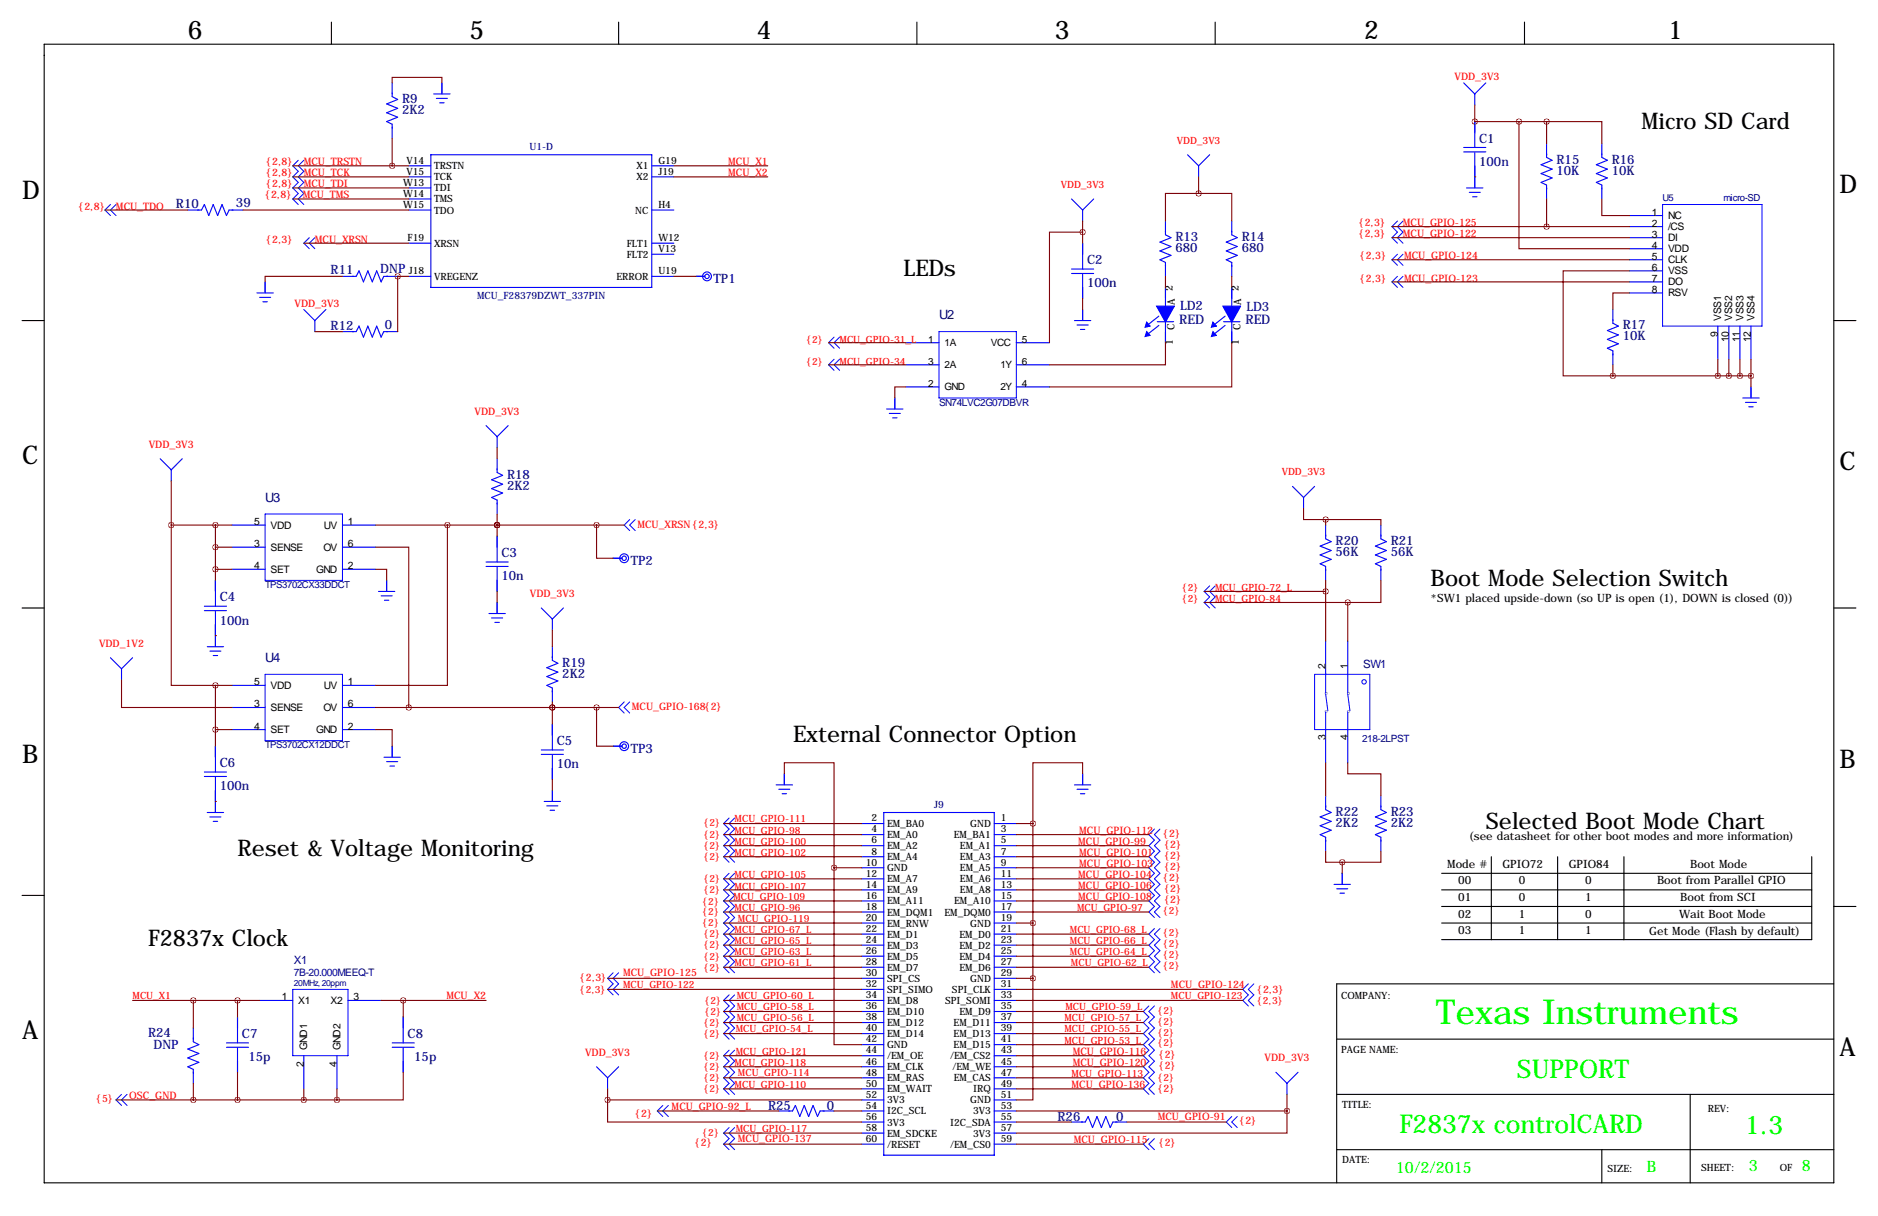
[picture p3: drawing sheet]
<svg xmlns="http://www.w3.org/2000/svg" width="432mm" height="279mm" viewBox="0 0 432 279" stroke-linecap="round" stroke-linejoin="round" font-family="sans-serif">
<g fill="none" stroke="#000" stroke-width=".25">
<path d="M10.2 10.2h411.4v261.6h-411.4zM76.2 5.1v5.1M142.2 5.1v5.1M210.8 5.1v5.1M279.4 5.1v5.1M350.5 5.1v5.1M5.1 73.7h5.1M421.6 73.7h5.1M5.1 139.7h5.1M421.6 139.7h5.1M342.9 196.8v19.1M358.1 196.8v19.1"/>
<path d="M373.4 196.8v19.1M416.6 196.8v19.1h-85.1M5.1 205.7h5.1M331.5 208.3h85.1M331.5 212.1h85.1M331.5 204.5h85.1M331.5 200.7h85.1M421.6 208.3h.1M421.6 208.3h5.1M307.3 238.8h114.3M421.6 226.1h-114.3v45.7M307.3 251.5h114.3"/>
<path d="M388.6 251.5v20.3M307.3 264.2h114.3M368.3 264.2v7.6"/>
</g>
<g fill="none" stroke="#00f" stroke-width=".23">
<path d="M101.6 19.1v2.5M68.6 36.8l-1.3 1.3 1.3 1.3-1.3 1.2 1.3 1.3-1.3 1.3 1.3 1.2-1.3 1.3 1.3 1.3M69.8 36.8l-1.2 1.3 1.2 1.3-1.2 1.2 1.2 1.3-1.2 1.3 1.2 1.2-1.2 1.3 1.2 1.3M25.4 47l-1.3 1.3 1.3 1.2M26.7 47l-1.3 1.3 1.3 1.2M71.1 54.6l-1.3 1.3 1.3 1.3M72.4 54.6l-1.3 1.3 1.3 1.3M321.3 50.8l-1.3 1.3 1.3 1.2-1.3 1.3 1.3 1.3M321.3 58.4l-1.3 1.3 1.3 1.3M322.6 50.8l-1.3 1.3 1.3 1.2-1.3 1.3 1.3 1.3M322.6 58.4l-1.3 1.3 1.3 1.3M339.1 40.6v2.6"/>
<path d="M382.3 47h22.8v27.9h-22.8zM61 64.8v2.5M191.8 77.5l-1.3 1.2 1.3 1.3M193 77.5l-1.2 1.2 1.2 1.3M215.9 76.2h17.8v15.2h-17.8zM248.9 71.1v2.6M321.3 63.5l-1.3 1.3 1.3 1.2M322.6 63.5l-1.3 1.3 1.3 1.2M191.8 82.5l-1.3 1.3 1.3 1.3M193 82.5l-1.2 1.3 1.2 1.3M205.7 91.4v2.6M402.6 88.9v2.5"/>
<path d="M61 118.1h17.7v15.2h-17.7zM144.8 119.4l-1.3 1.3 1.3 1.2M146 119.4l-1.2 1.3 1.2 1.2M88.9 133.3v2.6M114.3 138.4v2.6M278.1 134.6l-1.2 1.3 1.2 1.3-1.2 1.2 1.2 1.3M279.4 134.6l-1.3 1.3 1.3 1.3-1.3 1.2 1.3 1.3M49.5 146v2.6M61 154.9h17.7v15.3h-17.7zM302.3 154.9h12.7v12.7h-12.7zM304.8 154.9v4.4M304.8 159.5l.5 3.8"/>
<path d="M309.9 154.9v4.4M309.9 159.5l.5 3.8M90.2 171.4v2.6M143.5 161.3l-1.3 1.3 1.3 1.2M144.8 161.3l-1.3 1.3 1.3 1.2M180.3 177.8v2.5M248.9 177.8v2.5M304.8 163.6v4M309.9 163.6v4M49.5 184.1v2.6M127 181.6v2.5M167.6 188l-1.2 1.2 1.2 1.3-1.2 1.3 1.2 1.2-1.2 1.3 1.2 1.3-1.2 1.2 1.2 1.3"/>
<path d="M168.9 188l-1.3 1.2 1.3 1.3-1.3 1.3 1.3 1.2-1.3 1.3 1.3 1.3-1.3 1.2 1.3 1.3M265.4 190.5l-1.2 1.3 1.2 1.2-1.2 1.3 1.2 1.3-1.2 1.2 1.2 1.3-1.2 1.3 1.2 1.3-1.2 1.2 1.2 1.3-1.2 1.3 1.2 1.2-1.2 1.3 1.2 1.3-1.2 1.2 1.2 1.3M266.7 190.5l-1.3 1.3 1.3 1.2-1.3 1.3 1.3 1.3-1.3 1.2 1.3 1.3-1.3 1.3 1.3 1.3-1.3 1.2 1.3 1.3-1.3 1.3 1.3 1.2-1.3 1.3 1.3 1.3-1.3 1.2 1.3 1.3M167.6 200.7l-1.2 1.2 1.2 1.3-1.2 1.3 1.2 1.2-1.2 1.3 1.2 1.3-1.2 1.2 1.2 1.3-1.2 1.3 1.2 1.3-1.2 1.2 1.2 1.3-1.2 1.3 1.2 1.2-1.2 1.3 1.2 1.3-1.2 1.2 1.2 1.3M168.9 200.7l-1.3 1.2 1.3 1.3-1.3 1.3 1.3 1.2-1.3 1.3 1.3 1.3-1.3 1.2 1.3 1.3-1.3 1.3 1.3 1.3-1.3 1.2 1.3 1.3-1.3 1.3 1.3 1.2-1.3 1.3 1.3 1.3-1.3 1.2 1.3 1.3M265.4 213.4l-1.2 1.2 1.2 1.3-1.2 1.3 1.2 1.2-1.2 1.3 1.2 1.3-1.2 1.2 1.2 1.3M266.7 213.4l-1.3 1.2 1.3 1.3-1.3 1.3 1.3 1.2-1.3 1.3 1.3 1.3-1.3 1.2 1.3 1.3M308.6 200.7v2.5M67.3 227.3h12.7v15.3h-12.7zM141 223.5l-1.3 1.3 1.3 1.3-1.3 1.2 1.3 1.3M142.2 223.5l-1.2 1.3 1.2 1.3-1.2 1.2 1.2 1.3M167.6 228.6l-1.2 1.3 1.2 1.2-1.2 1.3 1.2 1.3-1.2 1.2 1.2 1.3-1.2 1.3 1.2 1.3"/>
<path d="M168.9 228.6l-1.3 1.3 1.3 1.2-1.3 1.3 1.3 1.3-1.3 1.2 1.3 1.3-1.3 1.3 1.3 1.3M264.2 231.1l-1.3 1.3 1.3 1.3-1.3 1.2 1.3 1.3-1.3 1.3 1.3 1.3-1.3 1.2 1.3 1.3-1.3 1.3 1.3 1.2-1.3 1.3 1.3 1.3-1.3 1.2 1.3 1.3-1.3 1.3 1.3 1.3M265.4 231.1l-1.2 1.3 1.2 1.3-1.2 1.2 1.2 1.3-1.2 1.3 1.2 1.3-1.2 1.2 1.2 1.3-1.2 1.3 1.2 1.2-1.2 1.3 1.2 1.3-1.2 1.2 1.2 1.3-1.2 1.3 1.2 1.3M287 226.1l-1.2 1.2 1.2 1.3-1.2 1.3 1.2 1.2M288.3 226.1l-1.3 1.2 1.3 1.3-1.3 1.3 1.3 1.2M27.9 251.5l-1.2 1.2 1.2 1.3M29.2 251.5l-1.3 1.2 1.3 1.3M152.4 254l-1.3 1.3 1.3 1.2M153.7 254l-1.3 1.3 1.3 1.2M167.6 241.3l-1.2 1.3 1.2 1.2-1.2 1.3 1.2 1.3-1.2 1.2 1.2 1.3-1.2 1.3 1.2 1.3M167.6 259.1l-1.2 1.2 1.2 1.3-1.2 1.3 1.2 1.3M168.9 241.3l-1.3 1.3 1.3 1.2-1.3 1.3 1.3 1.3-1.3 1.2 1.3 1.3-1.3 1.3 1.3 1.3"/>
<path d="M168.9 259.1l-1.3 1.2 1.3 1.3-1.3 1.3 1.3 1.3M283.2 256.5l-1.3 1.3 1.3 1.3M284.5 256.5l-1.3 1.3 1.3 1.3M264.2 261.6l-1.3 1.3 1.3 1.3M265.4 261.6l-1.2 1.3 1.2 1.3"/>
<circle cx="313.6" cy="156.7" r=".51"/>
</g>
<g fill="none" stroke="#00f" stroke-width=".25">
<path d="M90.2 19.1v3.1l1.2 .7-2.5 1 2.5 1-2.5 1 2.5 1-2.5 1 1.3 .6v3.3M101.6 19.1v2.3M336.5 19.1l2.6 2.5M341.6 19.1l-2.5 2.5M94 38.1h5.1M99.1 35.6h50.8v30.4h-50.8zM99.7 21.6h3.8M100.3 22.6h2.6M101.1 23.6h1M149.9 38.1h5M273 35.6l2.6 2.5M275.6 38.1v2.5"/>
<path d="M278.1 35.6l-2.5 2.5M336.5 33.9h5.1M336.5 34.9h5.1M339.1 21.6v2.5M339.1 27.9v6M339.1 35.1v7.9M355.6 33v3.2l1.3 .6-2.6 1 2.6 1.1-2.6 1 2.6 1-2.6 1 1.3 .6v3.2M368.3 33v3.2l1.3 .6-2.6 1 2.6 1.1-2.6 1 2.6 1-2.6 1 1.3 .6v3.2M43.2 48.3h3.1l.7-1.3 1 2.5 1-2.5 1 2.5 1.1-2.5 1 2.5 .6-1.2h3.2M94 40.6h5.1M94 43.2h5.1M94 45.7h5.1"/>
<path d="M94 48.3h5.1M94 55.9h5.1M149.9 40.6h5M149.9 48.3h5M149.9 55.9h5M149.9 58.4h5M246.4 45.7l2.5 2.6M248.9 48.3v2.5M248.9 55.9v5.9M251.5 45.7l-2.6 2.6M268 50.8v3.1l1.2 .7-2.5 1 2.5 1-2.5 1.1 2.5 1-2.5 1 1.3 .6v3.2M283.2 50.8v3.1l1.3 .7-2.6 1 2.6 1-2.6 1.1 2.6 1-2.6 1 1.3 .6v3.2"/>
<path d="M337.2 43.2h3.8M337.8 44.2h2.6M338.6 45.2h1M374.6 49.5h7.7M374.6 52.1h7.7M374.6 54.6h7.7M374.6 57.2h7.7M374.6 59.7h7.7M59.1 67.3h3.7M59.7 68.3h2.5M60.5 69.3h1M61 64.8v2.4"/>
<path d="M69.8 71.1l2.6 2.6M72.4 73.7v2.5M74.9 71.1l-2.5 2.6M78.7 63.5h3.2l.6-1.3 1.1 2.6 1-2.6 1 2.6 1-2.6 1 2.6 .6-1.3h3.2M78.7 76.2h3.2l.6-1.3 1.1 2.6 1-2.6 1 2.6 1-2.6 1 2.6 .6-1.3h3.2M94 63.5h5.1M149.9 63.5h5M160 63.5h2.1M208.3 78.7h7.6M233.7 78.7h7.6M246.4 61.8h5.1M246.4 62.8h5.1"/>
<path d="M247 73.7h3.8M247.6 74.7h2.6M248.4 75.7h1M248.9 63v5.6M248.9 71.1v2.4M266.1 73.9h3.7M266.4 74.8l-2.8 2.3M266.4 72.6l-2.8 2.3M268 66v12.7M281.3 73.9h3.8M281.7 74.8l-2.9 2.3M281.7 72.6l-2.9 2.3"/>
<path d="M283.2 66v12.7M370.8 71.1v3.2l1.3 .6-2.5 1 2.5 1.1-2.5 1 2.5 1-2.5 1 1.2 .6v3.2M374.6 62.2h7.7M374.6 64.8h7.7M374.6 67.3h7.7M395 74.9v7.6M397.5 74.9v7.6M400 74.9v7.6M402.6 74.9v7.6M111.8 97.8l2.5 2.5M116.8 97.8l-2.5 2.5M203.9 94h3.7"/>
<path d="M204.5 95h2.5M205.2 96h1M205.7 91.4v2.4M208.3 88.9h7.6M208.3 83.8h7.6M233.7 88.9h7.6M233.7 83.8h7.6M400.7 91.4h3.8M401.3 92.5h2.6M402.1 93.5h1M402.6 88.9v2.4M36.8 105.4l2.6 2.5"/>
<path d="M39.4 107.9v2.6M41.9 105.4l-2.5 2.5M114.3 100.3v2.6M114.3 105.4v3.2l1.3 .6-2.6 1 2.6 1.1-2.6 1 2.6 1-2.6 1 1.3 .6v3.2M297.2 111.8l2.5 2.5M299.7 114.3v2.5M302.3 111.8l-2.6 2.5M47 139.3h5.1M49.5 133.3v6M53.3 130.8h7.7M53.3 120.7h7.7M53.3 125.7h7.7"/>
<path d="M78.7 130.8h7.7M78.7 120.7h7.7M78.7 125.7h7.7M87 135.9h3.8M87.6 136.9h2.6M88.4 137.9h1M88.9 133.3v2.4M111.8 129.1h5M111.8 130.1h5M114.3 123.2v5.9M114.3 130.3v5.6M114.3 138.4v2.4"/>
<path d="M124.5 139.7l2.5 2.5M129.5 139.7l-2.5 2.5M141 128.3h2M304.8 120.7v3.1l1.3 .7-2.6 1 2.6 1-2.6 1 2.6 1-2.6 1 1.3 .6v3.2M317.5 120.7v3.1l1.3 .7-2.6 1 2.6 1-2.6 1 2.6 1-2.6 1 1.3 .6v3.2M25.4 151.1l2.5 2.6M27.9 153.7v2.5M30.5 151.1l-2.6 2.6M47 140.3h5.1M47.7 148.6h3.7M48.3 149.6h2.5M49 150.6h1"/>
<path d="M49.5 140.5v7.9M53.3 157.5h7.7M78.7 157.5h7.7M112.4 141h3.8M113 142h2.6M113.8 143h1M127 142.2v2.6M127 148.6v3.1l1.3 .7-2.6 1 2.6 1-2.6 1 2.6 1.1-2.6 1 1.3 .6v3.2M304.8 147.3v7.6M309.9 147.3v7.6M47 177.4h5.1M47 178.4h5.1"/>
<path d="M49.5 171.4v6M49.5 178.6v7.9M53.3 167.6h7.7M53.3 162.6h7.7M78.7 167.6h7.7M78.7 162.6h7.7M88.3 174h3.7M88.9 175h2.5M89.7 176h1M90.2 171.4v2.4M124.5 172.3h5M124.5 173.3h5"/>
<path d="M127 166.4v5.9M127 173.5v5.6M141 171.4h2M180.3 177.8v2.4M248.9 177.8v2.4M304.8 167.6v7.7M309.9 167.6v7.7M47.7 186.7h3.7M48.3 187.7h2.5M49 188.7h1M125.1 184.1h3.8M125.7 185.2h2.6"/>
<path d="M126.5 186.2h1M127 181.6v2.4M178.5 180.3h3.7M179.1 181.4h2.5M179.8 182.4h1M198.1 189.2h5.1M198.1 191.8h5.1M198.1 194.3h5.1M198.1 196.8h5.1M198.1 199.4h5.1M203.2 186.7h25.4v78.7h-25.4zM228.6 189.2h5.1"/>
<path d="M228.6 191.8h5.1M228.6 194.3h5.1M228.6 196.8h5.1M228.6 199.4h5.1M247 180.3h3.8M247.6 181.4h2.6M248.4 182.4h1M304.8 182.9v3.1l1.3 .7-2.6 1 2.6 1-2.6 1 2.6 1.1-2.6 1 1.3 .6v3.2M317.5 182.9v3.1l1.3 .7-2.6 1 2.6 1-2.6 1 2.6 1.1-2.6 1 1.3 .6v3.2M198.1 201.9h5.1M198.1 204.5h5.1M198.1 207h5.1"/>
<path d="M198.1 209.5h5.1M198.1 212.1h5.1M198.1 214.6h5.1M198.1 217.2h5.1M198.1 219.7h5.1M228.6 201.9h5.1M228.6 204.5h5.1M228.6 207h5.1M228.6 209.5h5.1M228.6 212.1h5.1M228.6 214.6h5.1M228.6 217.2h5.1"/>
<path d="M228.6 219.7h5.1M306.7 203.2h3.8M307.3 204.2h2.6M308.1 205.2h1M308.6 200.7v2.3M44.4 236.2v3.2l1.3 .6-2.5 1 2.5 1.1-2.5 1 2.5 1-2.5 1 1.2 .6v3.2M52.1 239.6h5M54.6 233.7v5.9M59.7 229.9h7.6M80 229.9h7.6M90.2 239.6h5M92.7 233.7v5.9"/>
<path d="M198.1 229.9h5.1M198.1 222.2h5.1M198.1 224.8h5.1M198.1 227.3h5.1M198.1 232.4h5.1M198.1 234.9h5.1M198.1 237.5h5.1M228.6 229.9h5.1M228.6 222.2h5.1M228.6 224.8h5.1M228.6 227.3h5.1M228.6 232.4h5.1"/>
<path d="M228.6 234.9h5.1M228.6 237.5h5.1M52.1 240.6h5M54.6 240.8v5.6M69.8 242.6v7.6M77.5 242.6v7.6M90.2 240.6h5M92.7 240.8v5.6M137.2 245.1l2.5 2.5M139.7 247.6v2.6M142.2 245.1l-2.5 2.5M179.1 255.3h3.1l.7-1.3 1 2.5 1-2.5 1 2.5 1-2.5 1.1 2.5 .6-1.2h3.2"/>
<path d="M198.1 255.3h5.1M198.1 257.8h5.1M198.1 240h5.1M198.1 242.6h5.1M198.1 245.1h5.1M198.1 247.6h5.1M198.1 250.2h5.1M198.1 252.7h5.1M228.6 255.3h5.1M228.6 257.8h5.1M228.6 240h5.1M228.6 242.6h5.1"/>
<path d="M228.6 245.1h5.1M228.6 247.6h5.1M228.6 250.2h5.1M228.6 252.7h5.1M246.4 257.8h3.1l.7-1.3 1 2.6 1-2.6 1 2.6 1.1-2.6 1 2.6 .6-1.3h3.2M293.4 246.4l2.5 2.5M295.9 248.9v2.6M298.4 246.4l-2.5 2.5M198.1 260.3h5.1M198.1 262.9h5.1M228.6 260.3h5.1M228.6 262.9h5.1"/>
<circle cx="162.6" cy="63.5" r=".51"/>
<circle cx="162.6" cy="63.5" r="1.02"/>
<circle cx="143.5" cy="128.3" r=".51"/>
<circle cx="143.5" cy="128.3" r="1.02"/>
<circle cx="143.5" cy="171.5" r=".51"/>
<circle cx="143.5" cy="171.4" r="1.02"/>
</g>
<g fill="#00f" stroke="#00f" stroke-width=".25">
<path d="M263.7 74l.7 .9-1.1 .3z"/>
<path d="M263.7 76.2l.7 .9-1.1 .2z"/>
<path d="M265.9 70.4h4.1l-2 3.6z"/>
<path d="M278.9 74l.8 .9-1.2 .3z"/>
<path d="M278.9 76.2l.8 .9-1.2 .2z"/>
<path d="M281.2 70.4h4l-2 3.6z"/>
</g>
<g fill="none" stroke="#800000" stroke-width=".25">
<path d="M90.2 19.1v-1.3h11.4v1.3M67.3 38.1h26.7M90.2 31.8v6.3M154.9 38.1h21.6M339.1 27.9h.1M339.1 24.1v3.8M339.1 27.9h16.5M349.2 27.9v29.3h25.4M355.6 27.9h12.7v5.1M355.6 27.9v5.1M24.1 48.3h19.1M55.9 48.3h38.1"/>
<path d="M67.3 40.6h26.7M67.3 43.2h26.7M67.3 45.7h26.7M69.8 55.9h24.2M154.9 40.6h21.6M248.9 53.3h-7.6v25.4M248.9 50.8v5.1M275.6 44.4h-7.6v6.4M275.6 44.4h7.6v6.4M275.6 40.6v3.8M320 52.1h54.6M320 54.6h54.6"/>
<path d="M320 59.7h54.6M339.1 40.6h.1M355.6 45.7v6.4M368.3 45.7v3.8h6.3M72.4 76.2h6.3M78.7 63.5h-17.7v1.3M91.4 63.5h.1M91.4 63.5h2.6M91.4 63.5v12.7M154.9 63.5h5.1M190.5 78.7h17.8M248.9 68.6v2.5"/>
<path d="M268 78.7v5.1h-26.7M268 63.5v2.5M283.2 78.7v10.2h-41.9M283.2 63.5v2.5M320 64.8h54.6M374.6 67.3h-3.8v3.8M374.6 62.2h-15.2v24.2h11.4M190.5 83.8h17.8M208.3 88.9h-2.6v2.5M370.8 86.4h31.8M370.8 83.8v2.6M395 82.5v3.9"/>
<path d="M397.5 82.5v3.9M400 82.5v3.9M402.6 82.5v6.4M39.4 110.5v10.2M114.3 102.9v2.5M114.3 118.1v5.1M299.7 116.8v2.6h5.1M304.8 119.4h12.7v1.3M304.8 119.4v1.3M39.4 120.7v36.8h10.1M39.4 120.7h13.9M49.5 125.7h3.8"/>
<path d="M49.5 130.8h3.8M49.5 120.7v12.6M86.4 130.8h2.5v2.5M86.4 125.7h7.6v36.9M86.4 120.7h57.1M102.9 120.7v36.8h-16.5M114.3 120.7h.1M114.3 135.9v2.5M137.2 120.7v7.6h3.8M276.9 135.9h27.9M276.9 138.4h33M304.8 133.3v14"/>
<path d="M309.9 138.4v8.9M317.5 133.3v5.1h-7.6M27.9 156.2v6.4h25.4M49.5 146h.1M49.5 157.5v13.9M49.5 157.5h3.8M127 144.8v3.8M49.5 167.6h3.8M86.4 167.6h3.8v3.8M86.4 162.6h55.8M127 162.6h.1M127 161.3v5.1"/>
<path d="M127 179.1v2.5M137.2 162.6v8.8h3.8M180.3 177.8v-2.5h11.5v24.1M248.9 177.8v-2.5h-11.4v13.9M304.8 175.3v7.6M309.9 175.3v2.5h7.6v5.1M49.5 184.1h.1M166.4 189.2h31.7M166.4 191.8h31.7M166.4 194.3h31.7M166.4 196.8h31.7M191.8 199.4v40.6h6.3"/>
<path d="M191.8 199.4h6.3M233.7 189.2h3.8M233.7 199.4h30.5M233.7 191.8h30.5M233.7 194.3h30.5M233.7 196.8h30.5M237.5 189.2v35.6M304.8 195.6v2.5h3.8M308.6 198.1v2.6M317.5 195.6v2.5h-8.9M166.4 212.1h31.7M166.4 201.9h31.7"/>
<path d="M166.4 204.5h31.7M166.4 207h31.7M166.4 209.5h31.7M166.4 214.6h31.7M166.4 217.2h31.7M166.4 219.7h31.7M233.7 212.1h3.8M233.7 201.9h30.5M233.7 204.5h30.5M233.7 207h30.5M233.7 209.5h30.5M233.7 214.6h30.5"/>
<path d="M233.7 217.2h30.5M233.7 219.7h30.5M30.5 229.9h29.2M44.4 229.9v6.3M54.6 229.9v3.8M87.6 229.9h24.2M92.7 229.9v3.8M139.7 224.8h58.4M139.7 227.3h58.4M166.4 229.9h31.7M166.4 222.2h31.7M166.4 232.4h31.7"/>
<path d="M166.4 234.9h31.7M166.4 237.5h31.7M233.7 229.9h52.1M233.7 224.8h3.8M233.7 227.3h52.1M233.7 222.2h30.5M233.7 232.4h29.2M233.7 234.9h29.2M233.7 237.5h29.2M237.5 224.8v27.9h-3.8M26.7 252.7h50.8M44.4 248.9v3.8"/>
<path d="M54.6 246.4v6.3M69.8 250.2v2.5M77.5 250.2v2.5M92.7 246.4v6.3h-15.2M139.7 252.7v5.1h58.4M139.7 252.7h58.4M139.7 250.2v2.5M151.1 255.3h28M166.4 247.6h31.7M166.4 250.2h31.7M166.4 242.6h31.7M166.4 245.1h31.7"/>
<path d="M191.8 255.3h6.3M233.7 247.6h29.2M233.7 250.2h29.2M233.7 255.3h62.2M233.7 257.8h12.7M233.7 242.6h29.2M233.7 245.1h29.2M233.7 240h29.2M259.1 257.8h22.8M295.9 255.3v5h-62.2M295.9 251.5v3.8M166.4 262.9h31.7"/>
<path d="M166.4 260.3h31.7M233.7 262.9h29.2"/>
</g>
<path d="M275.5 44.5a.05 .05 0 0 0 .1 0 .05 .05 0 0 0-.1 0zM248.9 53.3a.05 .05 0 0 0 .1 0 .05 .05 0 0 0-.1 0zM308.6 198.1a.05 .05 0 0 0 .1 0 .05 .05 0 0 0-.1 0zM44.4 229.9a.05 .05 0 0 0 .1 0 .05 .05 0 0 0-.1 0zM54.6 229.9a.05 .05 0 0 0 .1 0 .05 .05 0 0 0-.1 0zM92.7 229.9a.05 .05 0 0 0 .1 0 .05 .05 0 0 0-.1 0zM90.1 38.1a.05 .05 0 0 0 .1 0 .05 .05 0 0 0-.1 0zM69.8 252.7a.05 .05 0 0 0 .1 0 .05 .05 0 0 0-.1 0zM402.5 86.4a.05 .05 0 0 0 .1 0 .05 .05 0 0 0-.1 0zM370.8 86.4a.05 .05 0 0 0 .1 0 .05 .05 0 0 0-.1 0zM394.9 86.4a.05 .05 0 0 0 .1 0 .05 .05 0 0 0-.1 0zM397.5 86.4a.05 .05 0 0 0 .1 0 .05 .05 0 0 0-.1 0zM400 86.4a.05 .05 0 0 0 .1 0 .05 .05 0 0 0-.1 0zM339 27.9a.05 .05 0 0 0 .1 0 .05 .05 0 0 0-.1 0zM349.2 27.9a.05 .05 0 0 0 .1 0 .05 .05 0 0 0-.1 0zM91.4 63.5a.05 .05 0 0 0 .1 0 .05 .05 0 0 0-.1 0zM309.8 138.4a.05 .05 0 0 0 .1 0 .05 .05 0 0 0-.1 0zM77.4 252.7a.05 .05 0 0 0 .1 0 .05 .05 0 0 0-.1 0zM49.5 125.7a.05 .05 0 0 0 .1 0 .05 .05 0 0 0-.1 0zM49.5 120.7a.05 .05 0 0 0 .1 0 .05 .05 0 0 0-.1 0zM49.5 157.5a.05 .05 0 0 0 .1 0 .05 .05 0 0 0-.1 0zM49.5 130.8a.05 .05 0 0 0 .1 0 .05 .05 0 0 0-.1 0zM49.5 167.6a.05 .05 0 0 0 .1 0 .05 .05 0 0 0-.1 0zM93.9 162.6a.05 .05 0 0 0 .1 0 .05 .05 0 0 0-.1 0zM102.8 120.7a.05 .05 0 0 0 .1 0 .05 .05 0 0 0-.1 0zM137.1 120.7a.05 .05 0 0 0 .1 0 .05 .05 0 0 0-.1 0zM137.1 162.6a.05 .05 0 0 0 .1 0 .05 .05 0 0 0-.1 0zM39.3 120.7a.05 .05 0 0 0 .1 0 .05 .05 0 0 0-.1 0zM237.4 189.2a.05 .05 0 0 0 .1 0 .05 .05 0 0 0-.1 0zM237.4 212.1a.05 .05 0 0 0 .1 0 .05 .05 0 0 0-.1 0zM237.4 224.8a.05 .05 0 0 0 .1 0 .05 .05 0 0 0-.1 0zM191.7 199.4a.05 .05 0 0 0 .1 0 .05 .05 0 0 0-.1 0zM295.9 255.3a.05 .05 0 0 0 .1 0 .05 .05 0 0 0-.1 0zM54.6 252.7a.05 .05 0 0 0 .1 0 .05 .05 0 0 0-.1 0zM44.4 252.7a.05 .05 0 0 0 .1 0 .05 .05 0 0 0-.1 0z" fill="#800000" stroke="#800000" stroke-width="1.3"/>
<text font-size="7.9" fill="#0f0" x="330.2" y="235.2">Texas Instruments</text>
<g font-size="5.9">
<text x="43.2" y="8.9">6</text>
<text x="107.9" y="8.9">5</text>
<text x="174" y="8.9">4</text>
<text x="242.6" y="8.9">3</text>
<text x="313.7" y="8.9">2</text>
<text x="383.5" y="8.9">1</text>
<text x="5.1" y="45.7">D</text>
<text x="422.9" y="44.4">D</text>
<text x="5.1" y="106.7">C</text>
<text x="422.9" y="107.9">C</text>
<text x="5.1" y="175.3">B</text>
<text x="422.9" y="176.5">B</text>
<text x="5.1" y="238.8">A</text>
<text x="422.9" y="242.6">A</text>
</g>
<g font-size="5.9" fill="#0f0">
<text x="348.8" y="247.7">SUPPORT</text>
<text x="321.7" y="260.4">F2837x controlCARD</text>
<text x="401.2" y="260.6">1.3</text>
</g>
<g font-size="5.3">
<text x="377.4" y="29.7">Micro SD Card</text>
<text x="207.8" y="63.5">LEDs</text>
<text x="328.9" y="134.6">Boot Mode Selection Switch</text>
<text x="182.4" y="170.4">External Connector Option</text>
<text x="341.6" y="190.5">Selected Boot Mode Chart</text>
<text x="54.6" y="196.6">Reset &amp; Voltage Monitoring</text>
<text x="34" y="217.4">F2837x Clock</text>
</g>
<g font-size="3.6" fill="#0f0">
<text x="321" y="269.5">10/2/2015</text>
<text x="378.6" y="269.2">B</text>
<text x="402.1" y="269">3</text>
<text x="414.3" y="269">8</text>
</g>
<g font-size="3" fill="#000080">
<text x="92.5" y="23.6">R9</text>
<text x="92.5" y="26.2">2K2</text>
<text x="340.1" y="32.8">C1</text>
<text x="340.1" y="38.1">100n</text>
<text x="357.9" y="37.6">R15</text>
<text x="357.9" y="40.1">10K</text>
<text x="370.6" y="37.6">R16</text>
<text x="370.6" y="40.1">10K</text>
<text x="40.5" y="47.8">R10</text>
<text x="54.3" y="47.5">39</text>
<text x="270.3" y="55.4">R13</text>
<text x="270.3" y="57.9">680</text>
<text x="285.5" y="55.4">R14</text>
<text x="285.5" y="57.9">680</text>
<text x="76" y="63">R11</text>
<text x="87.4" y="62.8">DNP</text>
<text x="164.1" y="65">TP1</text>
<text x="249.9" y="60.7">C2</text>
<text x="249.9" y="66">100n</text>
<text x="271.3" y="71.2">LD2</text>
<text x="286.6" y="71.4">LD3</text>
<text x="76" y="75.7">R12</text>
<text x="88.5" y="75.5">0</text>
<text x="215.9" y="73.4">U2</text>
<text x="271.1" y="74.5">RED</text>
<text x="286.4" y="74.5">RED</text>
<text x="373.1" y="75.7">R17</text>
<text x="373.1" y="78.2">10K</text>
<text x="116.6" y="110">R18</text>
<text x="116.6" y="112.5">2K2</text>
<text x="61" y="115.3">U3</text>
<text x="307.1" y="125.2">R20</text>
<text x="319.8" y="125.2">R21</text>
<text x="115.3" y="128">C3</text>
<text x="145" y="129.8">TP2</text>
<text x="307.1" y="127.8">56K</text>
<text x="319.8" y="127.8">56K</text>
<text x="115.3" y="133.3">10n</text>
<text x="50.5" y="138.2">C4</text>
<text x="50.5" y="143.5">100n</text>
<text x="61" y="152.1">U4</text>
<text x="129.3" y="153.2">R19</text>
<text x="129.3" y="155.7">2K2</text>
<text x="128" y="171.2">C5</text>
<text x="145" y="173">TP3</text>
<text x="50.5" y="176.3">C6</text>
<text x="128" y="176.5">10n</text>
<text x="50.5" y="181.6">100n</text>
<text x="307.1" y="187.5">R22</text>
<text x="307.1" y="190">2K2</text>
<text x="319.8" y="187.5">R23</text>
<text x="319.8" y="190">2K2</text>
<text x="34" y="238.3">R24</text>
<text x="55.6" y="238.5">C7</text>
<text x="93.7" y="238.5">C8</text>
<text x="35.3" y="241">DNP</text>
<text x="57.1" y="243.8">15p</text>
<text x="95.2" y="243.8">15p</text>
<text x="176.6" y="255.1">R25</text>
<text x="190.1" y="255.1">0</text>
<text x="243.1" y="257.6">R26</text>
<text x="256.6" y="257.6">0</text>
</g>
<g font-size="2.6">
<text x="328.9" y="138.4">*SW1 placed upside-down (so UP is open (1), DOWN is closed (0))</text>
<text x="337.8" y="193">(see datasheet for other boot modes and more information)</text>
<text x="332.7" y="199.4">Mode #</text>
<text x="335.3" y="203.2">00</text>
<text x="345.4" y="199.4">GPIO72</text>
<text x="349.2" y="203.2">0</text>
<text x="360.7" y="199.4">GPIO84</text>
<text x="364.5" y="203.2">0</text>
<text x="381" y="203.2">Boot from Parallel GPIO</text>
<text x="388.6" y="199.4">Boot Mode</text>
<text x="335.3" y="207">01</text>
<text x="349.2" y="207">0</text>
<text x="364.5" y="207">1</text>
<text x="386.3" y="207">Boot from SCI</text>
<text x="335.3" y="214.6">03</text>
<text x="335.3" y="210.8">02</text>
<text x="349.2" y="214.6">1</text>
<text x="349.2" y="210.8">1</text>
<text x="364.5" y="214.6">1</text>
<text x="364.5" y="210.8">0</text>
<text x="379.2" y="214.9">Get Mode (Flash by default)</text>
<text x="386.1" y="210.8">Wait Boot Mode</text>
</g>
<g font-size="2.6" fill="#000080">
<text x="313.4" y="153.4">SW1</text>
<text x="67.6" y="221.5">X1</text>
</g>
<g font-size="2.4" fill="#f00">
<text x="334.4" y="18.3">VDD_3V3</text>
<text x="61.2" y="37.8">{2,8}</text>
<text x="61.2" y="40.4">{2,8}</text>
<text x="69.8" y="37.8">MCU_TRSTN</text>
<text x="69.8" y="40.4">MCU_TCK</text>
<text x="167.4" y="37.8">MCU_X1</text>
<text x="167.4" y="40.4">MCU_X2</text>
<text x="61" y="45.5">{2,8}</text>
<text x="61.2" y="42.9">{2,8}</text>
<text x="69.6" y="45.5">MCU_TMS</text>
<text x="69.8" y="42.9">MCU_TDI</text>
<text x="18" y="48.3">{2,8}</text>
<text x="26.7" y="48.3">MCU_TDO</text>
<text x="312.4" y="51.8">{2,3}</text>
<text x="322.6" y="51.8">MCU_GPIO-125</text>
<text x="61.2" y="55.9">{2,3}</text>
<text x="72.4" y="55.9">MCU_XRSN</text>
<text x="312.4" y="54.4">{2,3}</text>
<text x="312.7" y="59.4">{2,3}</text>
<text x="322.6" y="54.4">MCU_GPIO-122</text>
<text x="322.8" y="59.4">MCU_GPIO-124</text>
<text x="312.7" y="64.8">{2,3}</text>
<text x="322.8" y="64.8">MCU_GPIO-123</text>
<text x="67.7" y="70.6">VDD_3V3</text>
<text x="109.1" y="95.2">VDD_3V3</text>
<text x="34.2" y="102.9">VDD_3V3</text>
<text x="146.6" y="121.4">MCU_XRSN {2,3}</text>
<text x="121.8" y="137.2">VDD_3V3</text>
<text x="22.8" y="148.6">VDD_1V2</text>
<text x="145.3" y="163.1">MCU_GPIO-168{2}</text>
<text x="248.2" y="191.5">MCU_GPIO-112</text>
<text x="247.9" y="194.1">MCU_GPIO-99</text>
<text x="248.2" y="196.6">MCU_GPIO-101</text>
<text x="267.5" y="192.3">{2}</text>
<text x="267.7" y="194.8">{2}</text>
<text x="267.7" y="197.4">{2}</text>
<text x="247.9" y="201.7">MCU_GPIO-104</text>
<text x="248.2" y="199.1">MCU_GPIO-103</text>
<text x="267.5" y="202.4">{2}</text>
<text x="267.7" y="199.9">{2}</text>
<text x="247.9" y="204.2">MCU_GPIO-106</text>
<text x="247.9" y="206.8">MCU_GPIO-108</text>
<text x="267.7" y="205">{2}</text>
<text x="267.7" y="207.5">{2}</text>
<text x="133.3" y="225.3">{2,3}</text>
<text x="143.3" y="224.3">MCU_GPIO-125</text>
<text x="269.2" y="227.1">MCU_GPIO-124</text>
<text x="102.7" y="229.6">MCU_X2</text>
<text x="289.1" y="228.1">{2,3}</text>
<text x="134.5" y="242.6">VDD_3V3</text>
<text x="246.6" y="242.3">MCU_GPIO-116</text>
<text x="246.6" y="244.9">MCU_GPIO-120</text>
<text x="266.4" y="243.1">{2}</text>
<text x="266.4" y="245.6">{2}</text>
<text x="290.7" y="243.8">VDD_3V3</text>
<text x="246.4" y="249.9">MCU_GPIO-136</text>
<text x="266.2" y="251">{2}</text>
<text x="22.1" y="253.2">{5}</text>
<text x="29.7" y="252.5">OSC_GND</text>
<text x="146" y="256.5">{2}</text>
<text x="154.4" y="255">MCU_GPIO-92_L</text>
<text x="266.2" y="257.3">MCU_GPIO-91</text>
<text x="159.8" y="263.4">{2}</text>
<text x="169.7" y="262.4">MCU_GPIO-137</text>
<text x="246.9" y="262.6">MCU_GPIO-115</text>
<text x="266.4" y="263.4">{2}</text>
<text x="285" y="258.3">{2}</text>
</g>
<g font-size="2.4">
<text x="379.8" y="49.5">1</text>
<text x="379.8" y="52.1">2</text>
<text x="383.5" y="50.3">NC</text>
<text x="383.5" y="52.9">/CS</text>
<text x="379.8" y="54.6">3</text>
<text x="379.8" y="57.2">4</text>
<text x="379.8" y="59.7">5</text>
<text x="383.5" y="55.4">DI</text>
<text x="383.5" y="57.9">VDD</text>
<text x="379.8" y="62.2">6</text>
<text x="379.8" y="64.8">7</text>
<text x="383.5" y="60.5">CLK</text>
<text x="383.5" y="63">VSS</text>
<text x="383.5" y="65.6">DO</text>
<text x="270.1" y="70" transform="rotate(-90 270.1 70)">A 2</text>
<text x="285.4" y="70" transform="rotate(-90 285.4 70)">A 2</text>
<text x="379.8" y="67.3">8</text>
<text x="383.5" y="68.1">RSV</text>
<text x="270" y="75.8" transform="rotate(-90 270 75.8)">C</text>
<text x="285.3" y="75.8" transform="rotate(-90 285.3 75.8)">C</text>
<text x="395" y="77.4" transform="rotate(-90 395 77.4)">9</text>
<text x="395.8" y="73.7" transform="rotate(-90 395.8 73.7)">VSS1</text>
<text x="398.3" y="73.7" transform="rotate(-90 398.3 73.7)">VSS2</text>
<text x="400.8" y="73.7" transform="rotate(-90 400.8 73.7)">VSS3</text>
<text x="403.4" y="73.7" transform="rotate(-90 403.4 73.7)">VSS4</text>
<text x="269.6" y="79.2" transform="rotate(-90 269.6 79.2)">1</text>
<text x="284.9" y="79.2" transform="rotate(-90 284.9 79.2)">1</text>
<text x="397.5" y="78.6" transform="rotate(-90 397.5 78.6)">10</text>
<text x="400" y="78.6" transform="rotate(-90 400 78.6)">11</text>
<text x="402.6" y="78.6" transform="rotate(-90 402.6 78.6)">12</text>
<text x="58.5" y="125.7">3</text>
<text x="58.5" y="120.7">5</text>
<text x="62.2" y="121.4">VDD</text>
<text x="74.5" y="121.4">UV</text>
<text x="80" y="120.7">1</text>
<text x="80" y="125.7">6</text>
<text x="58.5" y="130.8">4</text>
<text x="62.2" y="126.5">SENSE</text>
<text x="62.2" y="131.6">SET</text>
<text x="72.7" y="131.6">GND</text>
<text x="74.3" y="126.5">OV</text>
<text x="80" y="130.8">2</text>
<text x="304.8" y="153.7" transform="rotate(-90 304.8 153.7)">2</text>
<text x="309.9" y="153.7" transform="rotate(-90 309.9 153.7)">1</text>
<text x="58.5" y="157.5">5</text>
<text x="62.2" y="158.3">VDD</text>
<text x="74.5" y="158.3">UV</text>
<text x="80" y="157.5">1</text>
<text x="58.5" y="162.6">3</text>
<text x="58.5" y="167.6">4</text>
<text x="62.2" y="163.4">SENSE</text>
<text x="74.3" y="163.4">OV</text>
<text x="80" y="167.6">2</text>
<text x="80" y="162.6">6</text>
<text x="62.2" y="168.4">SET</text>
<text x="72.7" y="168.4">GND</text>
<text x="304.8" y="170.1" transform="rotate(-90 304.8 170.1)">3</text>
<text x="309.9" y="170.1" transform="rotate(-90 309.9 170.1)">4</text>
<text x="64.8" y="229.9">1</text>
<text x="68.6" y="230.7">X1</text>
<text x="76" y="230.7">X2</text>
<text x="81.3" y="229.9">3</text>
<text x="69.8" y="245.1" transform="rotate(-90 69.8 245.1)">2</text>
<text x="70.6" y="241.3" transform="rotate(-90 70.6 241.3)">GND1</text>
<text x="77.5" y="245.1" transform="rotate(-90 77.5 245.1)">4</text>
<text x="78.3" y="241.3" transform="rotate(-90 78.3 241.3)">GND2</text>
</g>
<text font-size="2.4" fill="#000080" x="67.6" y="224.3">7B-20.000MEEQ-T</text>
<g font-size="2.3" fill="#000080">
<text x="121.8" y="34.5">U1-D</text>
<text x="109.7" y="68.7">MCU_F28379DZWT_337PIN</text>
<text x="215.9" y="93.2">SN74LVC2G07DBVR</text>
<text x="313.2" y="170.4">218-2LPST</text>
<text x="214.8" y="185.7">J9</text>
</g>
<g font-size="2.3" fill="#f00">
<text x="270.6" y="33">VDD_3V3</text>
<text x="243.9" y="43.2">VDD_3V3</text>
<text x="185.4" y="78.7">{2}</text>
<text x="185.4" y="83.8">{2}</text>
<text x="193" y="78.7">MCU_GPIO-31_L</text>
<text x="193" y="83.8">MCU_GPIO-34</text>
<text x="294.7" y="109.2">VDD_3V3</text>
<text x="271.8" y="135.9">{2}</text>
<text x="279.4" y="135.9">MCU_GPIO-72_L</text>
<text x="271.8" y="138.4">{2}</text>
<text x="279.4" y="138.4">MCU_GPIO-84</text>
<text x="161.8" y="189.7">{2}</text>
<text x="168.9" y="189">MCU_GPIO-111</text>
<text x="168.9" y="191.5">MCU_GPIO-98</text>
<text x="161.8" y="192.5">{2}</text>
<text x="161.8" y="195.1">{2}</text>
<text x="161.8" y="197.6">{2}</text>
<text x="168.9" y="194.1">MCU_GPIO-100</text>
<text x="168.9" y="196.6">MCU_GPIO-102</text>
<text x="161.8" y="202.7">{2}</text>
<text x="168.9" y="201.7">MCU_GPIO-105</text>
<text x="161.5" y="208">{2}</text>
<text x="161.8" y="205.2">{2}</text>
<text x="168.7" y="206.8">MCU_GPIO-109</text>
<text x="168.9" y="204.5">MCU_GPIO-107</text>
<text x="168.9" y="209.3">MCU_GPIO-96</text>
<text x="247.6" y="209.3">MCU_GPIO-97</text>
<text x="161.5" y="212.9">{2}</text>
<text x="161.5" y="210.3">{2}</text>
<text x="161.8" y="215.4">{2}</text>
<text x="168.9" y="214.4">MCU_GPIO-67_L</text>
<text x="169.7" y="211.8">MCU_GPIO-119</text>
<text x="246" y="214.4">MCU_GPIO-68_L</text>
<text x="267.5" y="210.1">{2}</text>
<text x="267.5" y="215.1">{2}</text>
<text x="161.8" y="217.9">{2}</text>
<text x="161.8" y="220.5">{2}</text>
<text x="168.9" y="216.9">MCU_GPIO-65_L</text>
<text x="168.9" y="219.5">MCU_GPIO-63_L</text>
<text x="168.9" y="222">MCU_GPIO-61_L</text>
<text x="246" y="216.9">MCU_GPIO-66_L</text>
<text x="246" y="219.5">MCU_GPIO-64_L</text>
<text x="246.2" y="222">MCU_GPIO-62_L</text>
<text x="267.5" y="217.7">{2}</text>
<text x="267.5" y="220.2">{2}</text>
<text x="143.3" y="227.1">MCU_GPIO-122</text>
<text x="161.8" y="223">{2}</text>
<text x="267.5" y="222.8">{2}</text>
<text x="30.5" y="229.6">MCU_X1</text>
<text x="133.3" y="228.1">{2,3}</text>
<text x="162.1" y="230.6">{2}</text>
<text x="162.1" y="233.2">{2}</text>
<text x="169.4" y="229.6">MCU_GPIO-60_L</text>
<text x="169.4" y="232.2">MCU_GPIO-58_L</text>
<text x="245" y="232.2">MCU_GPIO-59_L</text>
<text x="266.2" y="232.9">{2}</text>
<text x="269.2" y="229.6">MCU_GPIO-123</text>
<text x="289.1" y="230.6">{2,3}</text>
<text x="161.8" y="235.7">{2}</text>
<text x="161.8" y="238.3">{2}</text>
<text x="169.2" y="237.2">MCU_GPIO-54_L</text>
<text x="169.4" y="234.7">MCU_GPIO-56_L</text>
<text x="244.7" y="234.7">MCU_GPIO-57_L</text>
<text x="244.7" y="237.2">MCU_GPIO-55_L</text>
<text x="244.7" y="239.8">MCU_GPIO-53_L</text>
<text x="266.2" y="235.5">{2}</text>
<text x="266.2" y="238">{2}</text>
<text x="161.8" y="245.9">{2}</text>
<text x="161.8" y="243.3">{2}</text>
<text x="168.9" y="244.9">MCU_GPIO-118</text>
<text x="169.2" y="242.3">MCU_GPIO-121</text>
<text x="266.2" y="240.3">{2}</text>
<text x="161.8" y="248.4">{2}</text>
<text x="161.8" y="251">{2}</text>
<text x="168.9" y="249.9">MCU_GPIO-110</text>
<text x="169.7" y="247.1">MCU_GPIO-114</text>
<text x="246.4" y="247.4">MCU_GPIO-113</text>
<text x="266.2" y="248.4">{2}</text>
<text x="161.5" y="261.1">{2}</text>
<text x="169.2" y="260.1">MCU_GPIO-117</text>
</g>
<g font-size="2.3">
<text x="93.5" y="37.6">V14</text>
<text x="93.5" y="40.1">V15</text>
<text x="99.8" y="38.9">TRSTN</text>
<text x="99.8" y="41.4">TCK</text>
<text x="146.3" y="38.9">X1</text>
<text x="146.3" y="41.4">X2</text>
<text x="151.4" y="37.6">G19</text>
<text x="151.4" y="40.1">J19</text>
<text x="92.7" y="42.7">W13</text>
<text x="92.7" y="45.2">W14</text>
<text x="92.7" y="47.8">W15</text>
<text x="99.8" y="44">TDI</text>
<text x="99.8" y="46.5">TMS</text>
<text x="151.4" y="47.8">H4</text>
<text x="99.8" y="49.1">TDO</text>
<text x="146.1" y="49.1">NC</text>
<text x="93.7" y="55.4">F19</text>
<text x="99.8" y="56.7">XRSN</text>
<text x="144.1" y="56.7">FLT1</text>
<text x="144.1" y="59.2">FLT2</text>
<text x="151.4" y="55.4">W12</text>
<text x="151.4" y="57.9">V13</text>
<text x="94" y="63">J18</text>
<text x="99.8" y="64.3">VREGENZ</text>
<text x="141.7" y="64.3">ERROR</text>
<text x="151.4" y="63">U19</text>
<text x="213.4" y="83.8">3</text>
<text x="213.4" y="78.7">1</text>
<text x="217.2" y="79.5">1A</text>
<text x="227.8" y="79.5">VCC</text>
<text x="234.9" y="78.7">5</text>
<text x="234.9" y="83.8">6</text>
<text x="213.4" y="88.9">2</text>
<text x="217.2" y="84.6">2A</text>
<text x="217.2" y="89.7">GND</text>
<text x="230" y="89.7">2Y</text>
<text x="230" y="84.6">1Y</text>
<text x="234.9" y="88.9">4</text>
<text x="200.4" y="188.7">2</text>
<text x="200.4" y="191.3">4</text>
<text x="204" y="190">EM_BA0</text>
<text x="223.1" y="190">GND</text>
<text x="230.1" y="188.7">1</text>
<text x="230.1" y="191.3">3</text>
<text x="200.4" y="193.8">6</text>
<text x="200.4" y="196.3">8</text>
<text x="204" y="192.6">EM_A0</text>
<text x="204" y="195.1">EM_A2</text>
<text x="204" y="197.7">EM_A4</text>
<text x="219.3" y="192.6">EM_BA1</text>
<text x="220.7" y="195.1">EM_A1</text>
<text x="220.7" y="197.7">EM_A3</text>
<text x="230.1" y="193.8">5</text>
<text x="230.1" y="196.3">7</text>
<text x="199" y="198.9">10</text>
<text x="199" y="201.4">12</text>
<text x="199" y="204">14</text>
<text x="204" y="200.2">GND</text>
<text x="204" y="202.7">EM_A7</text>
<text x="220.7" y="200.2">EM_A5</text>
<text x="220.7" y="202.7">EM_A6</text>
<text x="230.1" y="198.9">9</text>
<text x="230.1" y="201.4">11</text>
<text x="230.1" y="204">13</text>
<text x="199" y="206.5">16</text>
<text x="199" y="209">18</text>
<text x="204" y="205.3">EM_A9</text>
<text x="204" y="207.8">EM_A11</text>
<text x="219.4" y="207.8">EM_A10</text>
<text x="220.7" y="205.3">EM_A8</text>
<text x="230.1" y="206.5">15</text>
<text x="230.1" y="209">17</text>
<text x="199" y="211.6">20</text>
<text x="199" y="214.1">22</text>
<text x="204" y="210.4">EM_DQM1</text>
<text x="204" y="212.9">EM_RNW</text>
<text x="204" y="215.4">EM_D1</text>
<text x="217.2" y="210.4">EM_DQM0</text>
<text x="220.6" y="215.4">EM_D0</text>
<text x="223.1" y="212.9">GND</text>
<text x="230.1" y="211.6">19</text>
<text x="230.1" y="214.1">21</text>
<text x="199" y="216.7">24</text>
<text x="199" y="219.2">26</text>
<text x="199" y="221.7">28</text>
<text x="204" y="218">EM_D3</text>
<text x="204" y="220.5">EM_D5</text>
<text x="220.6" y="218">EM_D2</text>
<text x="220.6" y="220.5">EM_D4</text>
<text x="230.1" y="216.7">23</text>
<text x="230.1" y="219.2">25</text>
<text x="230.1" y="221.7">27</text>
<text x="199" y="224.3">30</text>
<text x="199" y="226.8">32</text>
<text x="204" y="223.1">EM_D7</text>
<text x="204" y="225.6">SPI_CS</text>
<text x="220.6" y="223.1">EM_D6</text>
<text x="223.1" y="225.6">GND</text>
<text x="230.1" y="224.3">29</text>
<text x="230.1" y="226.8">31</text>
<text x="199" y="229.4">34</text>
<text x="199" y="231.9">36</text>
<text x="204" y="228.1">SPI_SIMO</text>
<text x="204" y="230.7">EM_D8</text>
<text x="204" y="233.2">EM_D10</text>
<text x="217.3" y="230.7">SPI_SOMI</text>
<text x="218.9" y="228.1">SPI_CLK</text>
<text x="220.6" y="233.2">EM_D9</text>
<text x="230.1" y="229.4">33</text>
<text x="230.1" y="231.9">35</text>
<text x="308.4" y="229.6">COMPANY:</text>
<text x="199" y="234.4">38</text>
<text x="199" y="237">40</text>
<text x="199" y="239.5">42</text>
<text x="204" y="235.8">EM_D12</text>
<text x="204" y="238.3">EM_D14</text>
<text x="219.3" y="235.8">EM_D11</text>
<text x="219.3" y="238.3">EM_D13</text>
<text x="230.1" y="234.4">37</text>
<text x="230.1" y="237">39</text>
<text x="230.1" y="239.5">41</text>
<text x="199" y="242.1">44</text>
<text x="199" y="244.6">46</text>
<text x="204" y="240.8">GND</text>
<text x="204" y="243.4">/EM_OE</text>
<text x="204" y="245.9">EM_CLK</text>
<text x="218.5" y="243.4">/EM_CS2</text>
<text x="219" y="245.9">/EM_WE</text>
<text x="219.3" y="240.8">EM_D15</text>
<text x="230.1" y="242.1">43</text>
<text x="230.1" y="244.6">45</text>
<text x="308.4" y="242.1">PAGE NAME:</text>
<text x="199" y="247.1">48</text>
<text x="199" y="249.7">50</text>
<text x="204" y="248.5">EM_RAS</text>
<text x="204" y="251">EM_WAIT</text>
<text x="219.3" y="248.5">EM_CAS</text>
<text x="223.8" y="251">IRQ</text>
<text x="230.1" y="247.1">47</text>
<text x="230.1" y="249.7">49</text>
<text x="199" y="252.2">52</text>
<text x="199" y="254.8">54</text>
<text x="199" y="257.3">56</text>
<text x="204" y="253.5">3V3</text>
<text x="204" y="256.1">I2C_SCL</text>
<text x="223.1" y="253.5">GND</text>
<text x="223.8" y="256.1">3V3</text>
<text x="230.1" y="252.2">51</text>
<text x="230.1" y="254.8">53</text>
<text x="230.1" y="257.3">55</text>
<text x="308.6" y="254.5">TITLE:</text>
<text x="392.7" y="255.5">REV:</text>
<text x="199" y="259.8">58</text>
<text x="199" y="262.4">60</text>
<text x="204" y="258.6">3V3</text>
<text x="204" y="261.2">EM_SDCKE</text>
<text x="204" y="263.7">/RESET</text>
<text x="218.5" y="258.6">I2C_SDA</text>
<text x="218.5" y="263.7">/EM_CS0</text>
<text x="223.8" y="261.2">3V3</text>
<text x="230.1" y="259.8">57</text>
<text x="230.1" y="262.4">59</text>
<text x="308.6" y="267.2">DATE:</text>
<text x="369.6" y="269.2">SIZE:</text>
<text x="391.2" y="269">SHEET:</text>
<text x="409.2" y="269">OF</text>
</g>
<g font-size="2.2" fill="#000080">
<text x="382.3" y="46.2">U5</text>
<text x="396.2" y="46.2">micro-SD</text>
<text x="61" y="135.1">TPS3702CX33DDCT</text>
<text x="61" y="172">TPS3702CX12DDCT</text>
</g>
<text font-size="2" fill="#000080" x="67.6" y="226.6">20MHz, 20ppm</text>
<g font-size="1.3" fill="#000080">
<text x="305.3" y="159.7" transform="rotate(-90 305.3 159.7)">o</text>
<text x="310.3" y="159.7" transform="rotate(-90 310.3 159.7)">o</text>
<text x="305.3" y="163.8" transform="rotate(-90 305.3 163.8)">o</text>
<text x="310.3" y="163.8" transform="rotate(-90 310.3 163.8)">o</text>
</g>
</svg>
